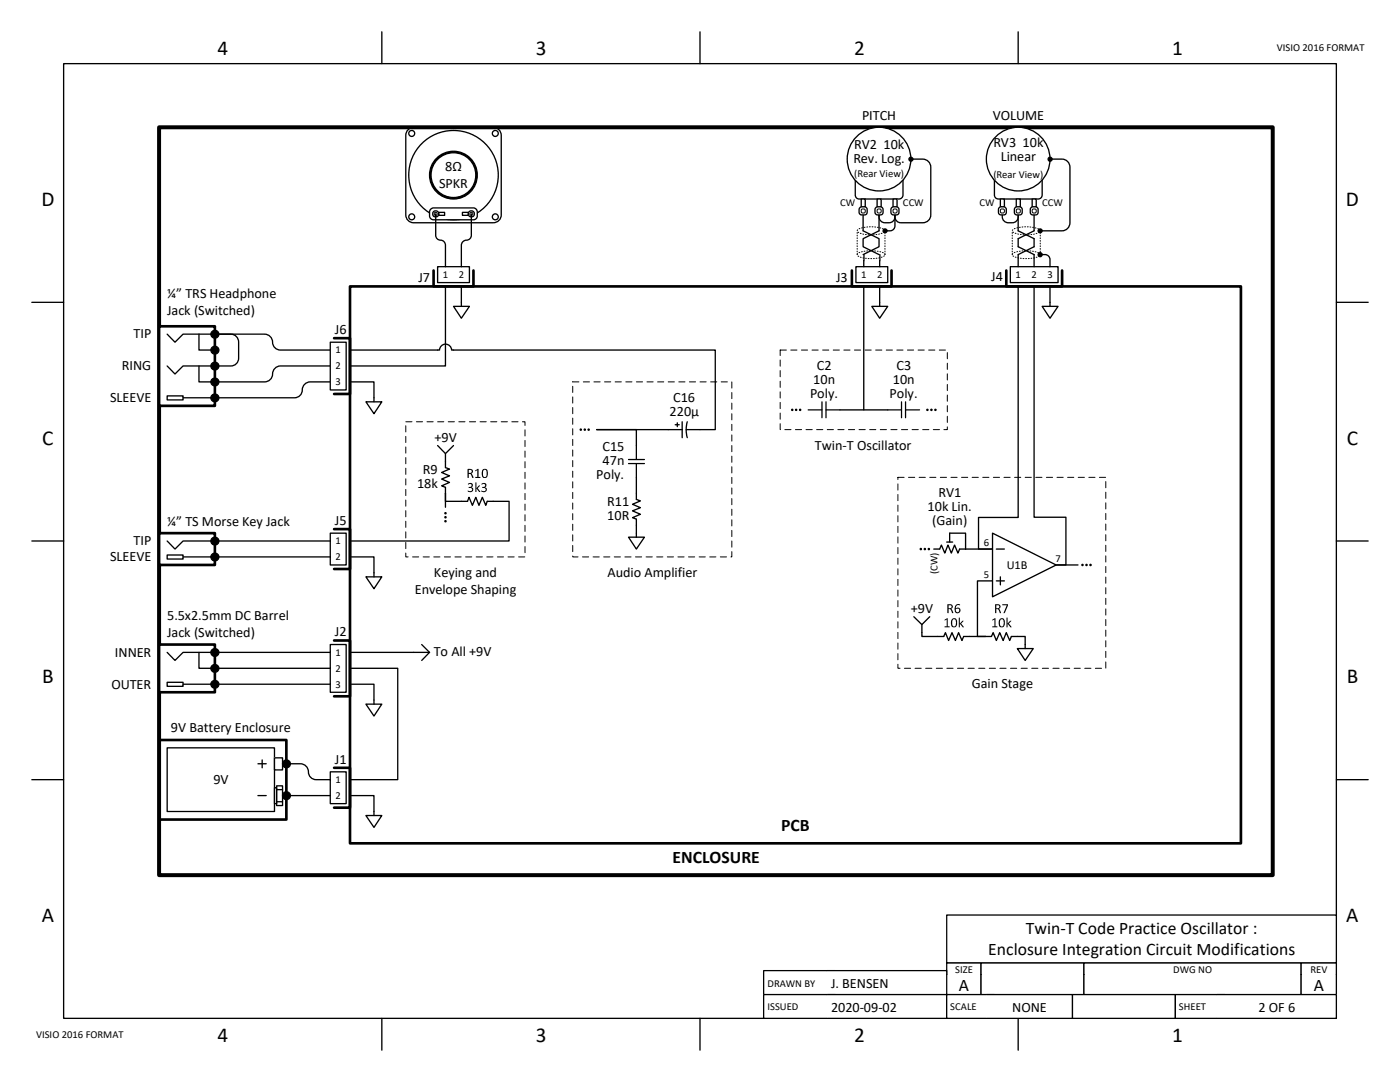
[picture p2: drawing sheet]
<svg xmlns="http://www.w3.org/2000/svg" width="279mm" height="216mm" viewBox="0 0 279 216" stroke-linecap="round" stroke-linejoin="round" font-family="sans-serif">
<g fill="none" stroke="#000" stroke-width=".26">
<path d="M12.7 12.7h254v190.5h-254zM76.2 6.3v6.4M139.7 6.3v6.4M203.2 6.3v6.4M6.3 60.3h6.4M266.7 60.3h6.3M6.3 107.9h6.4M266.7 107.9h6.3M6.3 155.6h6.4M266.7 155.6h6.3M76.2 203.2v6.3M139.7 203.2v6.3"/>
<path d="M203.2 203.2v6.3"/>
</g>
<path d="M188.9 192.1h6.9v2.4h-6.9z" fill-rule="evenodd" fill="#fff"/>
<path d="M188.9 194.5v-2.4h6.9v2.4" fill="none" stroke="#000" stroke-width=".25"/>
<path d="M195.8 192.1h20.5v2.4h-20.5z" fill-rule="evenodd" fill="#fff"/>
<path d="M195.8 194.5v-2.4h20.5v2.4" fill="none" stroke="#000" stroke-width=".25"/>
<path d="M216.3 192.1h43.4v2.4h-43.4z" fill-rule="evenodd" fill="#fff"/>
<path d="M216.3 194.5v-2.4h43.4v2.4" fill="none" stroke="#000" stroke-width=".25"/>
<path d="M259.7 192.1h7v2.4h-7z" fill-rule="evenodd" fill="#fff"/>
<path d="M259.7 194.5v-2.4h7v2.4" fill="none" stroke="#000" stroke-width=".25"/>
<path d="M152.4 193.7h14.3v4.8h-14.3z" fill-rule="evenodd" fill="#fff"/>
<path d="M166.7 193.7h-14.3v4.8h14.3" fill="none" stroke="#000" stroke-width=".25"/>
<path d="M165.1 193.7h23.8v4.8h-23.8z" fill-rule="evenodd" fill="#fff"/>
<path d="M165.1 193.7h23.8v4.8h-23.8" fill="none" stroke="#000" stroke-width=".25"/>
<path d="M188.9 194.5h6.9v4h-6.9z" fill-rule="evenodd" fill="#fff"/>
<path d="M188.9 194.5v4h6.9v-4" fill="none" stroke="#000" stroke-width=".25"/>
<path d="M195.8 194.5h20.5v4h-20.5z" fill-rule="evenodd" fill="#fff"/>
<path d="M195.8 194.5v4h20.5v-4" fill="none" stroke="#000" stroke-width=".25"/>
<path d="M216.3 194.5h43.4v4h-43.4z" fill-rule="evenodd" fill="#fff"/>
<path d="M216.3 194.5v4h43.4v-4" fill="none" stroke="#000" stroke-width=".25"/>
<path d="M259.7 194.5h7v4h-7z" fill-rule="evenodd" fill="#fff"/>
<path d="M259.7 194.5v4h7v-4" fill="none" stroke="#000" stroke-width=".25"/>
<path d="M152.4 198.5h14.3v4.7h-14.3z" fill-rule="evenodd" fill="#fff"/>
<path d="M166.7 198.5h-14.3v4.7h14.3" fill="none" stroke="#000" stroke-width=".25"/>
<path d="M165.1 198.5h23.8v4.7h-23.8z" fill-rule="evenodd" fill="#fff"/>
<path d="M165.1 198.5h23.8v4.7h-23.8" fill="none" stroke="#000" stroke-width=".25"/>
<path d="M188.9 198.5h9.6v4.7h-9.6z" fill-rule="evenodd" fill="#fff"/>
<path d="M198.5 198.5h-9.6v4.7h9.6" fill="none" stroke="#000" stroke-width=".25"/>
<path d="M196.8 198.5h17.2v4.7h-17.2z" fill-rule="evenodd" fill="#fff"/>
<path d="M196.8 198.5h17.2v4.7h-17.2" fill="none" stroke="#000" stroke-width=".25"/>
<path d="M214 198.5h20.6v4.7h-20.6z" fill-rule="evenodd" fill="#fff"/>
<path d="M214 198.5h20.6v4.7h-20.6z" fill="none" stroke="#000" stroke-width=".25"/>
<path d="M234.6 198.5h9.9v4.7h-9.9z" fill-rule="evenodd" fill="#fff"/>
<path d="M244.5 198.5h-9.9v4.7h9.9" fill="none" stroke="#000" stroke-width=".25"/>
<path d="M242.9 198.5h23.8v4.7h-23.8z" fill-rule="evenodd" fill="#fff"/>
<path d="M242.9 198.5h23.8v4.7h-23.8" fill="none" stroke="#000" stroke-width=".25"/>
<path d="M188.9 182.6h77.8v9.5h-77.8z" fill-rule="evenodd" fill="#fff"/>
<path d="M188.9 182.6h77.8v9.5h-77.8z" fill="none" stroke="#000" stroke-width=".25"/>
<path d="M69.8 57.1h177.8v111.2h-177.8z" fill="none" stroke="#000" stroke-width=".53"/>
<path d="M31.7 25.4h222.3v149.2h-222.3z" fill="none" stroke="#000" stroke-width=".79"/>
<path d="M42.9 66.7h9.9a1.61 1.61 0 0 1 1.6 1.6 1.56 1.56 0 0 0 1.6 1.5h9.9M65.9 76.2h-4a1.79 1.79 0 0 0-1.7 2.1 1.53 1.53 0 0 1-1.4 1.1h-15.9M65.9 73h-9.9a1.82 1.82 0 0 0-1.7 2.1 1.59 1.59 0 0 1-1.5 1.1h-9.9" fill="none" stroke="#000" stroke-width=".26"/>
<path d="M31.7 65.1h11.2v15.9h-11.2z" fill-rule="evenodd" fill="#fff"/>
<path d="M31.7 65.1h11.2v15.9h-11.2z" fill="none" stroke="#000" stroke-width=".53"/>
<path d="M33.4 66.7l1.5 1.6 1.6-1.6h6.4M33.4 73l1.5 1.6 1.6-1.6h6.4M39.7 66.7v3.1h3.2M39.7 73v3.2h3.2" fill="none" stroke="#000" stroke-width=".26"/>
<path d="M33.4 79h3.1v.8h-3.1z" fill-rule="evenodd" fill="#fff"/>
<path d="M33.4 79h3.1v.8h-3.1zM36.5 79.4h6.4M69.8 76.2h4.8v3.2" fill="none" stroke="#000" stroke-width=".26"/>
<g fill="#000">
<circle cx="42.9" cy="76.2" r=".79"/>
<circle cx="42.9" cy="79.4" r=".79"/>
<circle cx="42.9" cy="69.9" r=".79"/>
<circle cx="42.9" cy="73.1" r=".79"/>
<circle cx="42.9" cy="66.7" r=".79"/>
</g>
<g fill="none" stroke="#000" stroke-width=".25">
<circle cx="42.9" cy="76.2" r=".79"/>
<circle cx="42.9" cy="79.4" r=".79"/>
<circle cx="42.9" cy="69.9" r=".79"/>
<circle cx="42.9" cy="73.1" r=".79"/>
<circle cx="42.9" cy="66.7" r=".79"/>
</g>
<path d="M73 80.2h3.2l-1.6 2.3z" fill="#fff"/>
<g fill="none" stroke="#000" stroke-width=".26">
<path d="M81.6 25.7l.9-.3h15.9a1.61 1.61 0 0 1 1.6 1.6v15.9a1.57 1.57 0 0 1-1.6 1.5h-15.9a1.56 1.56 0 0 1-1.5-1.5v-15.9l.1-.5zM88.9 57.1v15.9h-19.1M42.9 66.7h3.2a1.57 1.57 0 0 1 1.5 1.6v3.2a1.54 1.54 0 0 1-1.5 1.5h-3.2M69.8 69.8h17.9a1.21 1.21 0 0 1 1.2-1.1 1.21 1.21 0 0 1 1.2 1.1h52.6v15.9h-3M74.6 79.4v.8M73 80.2h3.2l-1.6 2.3z"/>
<circle cx="90.5" cy="34.9" r="4.8"/>
<circle cx="90.5" cy="35" r="8.9"/>
</g>
<circle cx="90.5" cy="34.9" r="4.8" fill="#000"/>
<circle cx="90.5" cy="34.9" r="4.5" fill="#fff"/>
<circle cx="90.5" cy="34.9" r="4.5" fill="none" stroke="#000" stroke-width=".26"/>
<circle cx="82.2" cy="43.3" r=".6" fill="#fff"/>
<circle cx="82.2" cy="43.3" r=".6" fill="none" stroke="#000" stroke-width=".26"/>
<circle cx="82.2" cy="26.6" r=".59" fill="#fff"/>
<circle cx="82.2" cy="26.6" r=".59" fill="none" stroke="#000" stroke-width=".26"/>
<circle cx="98.8" cy="43.3" r=".6" fill="#fff"/>
<circle cx="98.8" cy="43.3" r=".6" fill="none" stroke="#000" stroke-width=".26"/>
<circle cx="98.8" cy="26.6" r=".59" fill="#fff"/>
<circle cx="98.8" cy="26.6" r=".59" fill="none" stroke="#000" stroke-width=".26"/>
<path d="M86 41.7l.5-.2h8a.8 .8 0 0 1 .7 .8v.8a.76 .76 0 0 1-.7 .8h-8a.8 .8 0 0 1-.8-.8v-.8z" fill-rule="evenodd" fill="#fff"/>
<path d="M86 41.7l.5-.2h8a.8 .8 0 0 1 .7 .8v.8a.76 .76 0 0 1-.7 .8h-8a.8 .8 0 0 1-.8-.8v-.8z" fill="none" stroke="#000" stroke-width=".26"/>
<path d="M87.5 42.4h1.2v.6h-1.2z" fill-rule="evenodd" fill="#fff"/>
<path d="M87.5 42.4h1.2v.6h-1.2z" fill="none" stroke="#000" stroke-width=".26"/>
<circle cx="87" cy="42.7" r=".61" fill="#fff"/>
<circle cx="87" cy="42.7" r=".61" fill="none" stroke="#000" stroke-width=".26"/>
<circle cx="87" cy="42.7" r=".31" fill="#fff"/>
<circle cx="87" cy="42.7" r=".31" fill="none" stroke="#000" stroke-width=".2"/>
<path d="M92.3 42.4h1.2v.6h-1.2z" fill-rule="evenodd" fill="#fff"/>
<path d="M92.3 42.4h1.2v.6h-1.2z" fill="none" stroke="#000" stroke-width=".26"/>
<circle cx="94.1" cy="42.7" r=".6" fill="#fff"/>
<circle cx="94.1" cy="42.7" r=".6" fill="none" stroke="#000" stroke-width=".26"/>
<circle cx="94.1" cy="42.7" r=".3" fill="#fff"/>
<circle cx="94.1" cy="42.7" r=".3" fill="none" stroke="#000" stroke-width=".2"/>
<path d="M87.3 53.2h6.4v3.2h-6.4z" fill-rule="evenodd" fill="#fff"/>
<path d="M87.3 53.2h6.4v3.2h-6.4z" fill="none" stroke="#000" stroke-width=".26"/>
<path d="M86.5 54v3.1h8v-3.1" fill="none" stroke="#000" stroke-width=".53"/>
<path d="M90.5 61.1h3.2l-1.6 2.4z" fill="#fff"/>
<path d="M87 42.7v4.2a1.13 1.13 0 0 0 1.3 1.1l.5 .5 .1 .4v4.3M92.1 57.1v4M94.1 42.7v4.2a1.13 1.13 0 0 1-1.4 1.1l-.5 .5-.1 .4v4.3M90.5 61.1h3.2l-1.6 2.4z" fill="none" stroke="#000" stroke-width=".26"/>
<path d="M65.9 68.3h3.2v9.5h-3.2z" fill-rule="evenodd" fill="#fff"/>
<path d="M65.9 68.3h3.2v9.5h-3.2zM127 98.4v1.3l.8 .2-1.6 .7 1.6 .7-1.6 .6 1.6 .7-1.6 .7 .8 .3v1.2M133.3 85.7h2.8M134.7 84.8h.9M135.2 84.4v.7M136.1 84.2v3.1M136.9 85.7h2.8M137.2 84.2l-.3 1.5 .3 1.6" fill="none" stroke="#000" stroke-width=".26"/>
<path d="M66.7 67.5h3.1v11.1h-3.1" fill="none" stroke="#000" stroke-width=".53"/>
<path d="M125.4 91.7h3.2M125.4 92.5h3.2M127 88.9v2.8M127 92.5v2.7" fill="none" stroke="#000" stroke-width=".25"/>
<path d="M125.4 107.2h3.2l-1.6 2.4z" fill="#fff"/>
<path d="M127 95.2v3.2M133.3 85.7h-14.2h7.9v3.2M125.4 107.2h3.2l-1.6 2.4zM127 104.8v2.4" fill="none" stroke="#000" stroke-width=".26"/>
<g fill="#000">
<path d="M115.8 85.6h.2v.2h-.2z" fill-rule="evenodd"/>
<path d="M116.6 85.6h.2v.2h-.2z" fill-rule="evenodd"/>
<path d="M117.4 85.6h.2v.2h-.2z" fill-rule="evenodd"/>
</g>
<path d="M115.8 85.6h.2v.2h-.2zM116.6 85.6h.2v.2h-.2zM117.4 85.6h.2v.2h-.2z" fill="none" stroke="#000" stroke-width=".25"/>
<path d="M114.3 76.2h31.7v34.9h-31.7z" fill="none" stroke="#000" stroke-width=".2" stroke-dasharray="1.2 .9"/>
<path d="M170.8 53.2h6.4v3.2h-6.4z" fill-rule="evenodd" fill="#fff"/>
<path d="M170.8 53.2h6.4v3.2h-6.4zM175.4 42.1v1.2a1.42 1.42 0 0 0 2 1.1 1.16 1.16 0 0 0 1.2-1.1v-1.2" fill="none" stroke="#000" stroke-width=".26"/>
<path d="M170 54v3.1h7.9v-3.1" fill="none" stroke="#000" stroke-width=".53"/>
<path d="M174 61.1h3.2l-1.6 2.4z" fill="#fff"/>
<path d="M172.4 57.1v24.7M175.6 57.1v4M174 61.1h3.2l-1.6 2.4zM167.6 81.8h9.6" fill="none" stroke="#000" stroke-width=".26"/>
<g fill="none" stroke="#000" stroke-width=".25">
<path d="M158 81.7h.2v.2h-.2zM158.8 81.7h.2v.2h-.2zM159.6 81.7h.2v.2h-.2zM161.3 81.8h2.7M164 80.2v3.2M164.8 80.2v3.2M164.8 81.8h2.8M177.2 81.8h2.7M179.9 80.2v3.2M180.7 81.8h2.8M180.7 80.2v3.2M185 81.7h.2v.2h-.2z"/>
<path d="M185.8 81.7h.2v.2h-.2zM186.6 81.7h.2v.2h-.2z"/>
</g>
<g fill="#000">
<path d="M158 81.7h.2v.2h-.2z" fill-rule="evenodd"/>
<path d="M158.8 81.7h.2v.2h-.2z" fill-rule="evenodd"/>
<path d="M159.6 81.7h.2v.2h-.2z" fill-rule="evenodd"/>
<path d="M185 81.7h.2v.2h-.2z" fill-rule="evenodd"/>
<path d="M185.8 81.7h.2v.2h-.2z" fill-rule="evenodd"/>
<path d="M186.6 81.7h.2v.2h-.2z" fill-rule="evenodd"/>
</g>
<path d="M155.7 69.8h33.4v15.9h-33.4z" fill="none" stroke="#000" stroke-width=".2" stroke-dasharray="1.2 .9"/>
<path d="M65.9 128.6h3.2v9.5h-3.2z" fill-rule="evenodd" fill="#fff"/>
<path d="M65.9 128.6h3.2v9.5h-3.2z" fill="none" stroke="#000" stroke-width=".26"/>
<path d="M66.7 127.8h3.1v11.1h-3.1" fill="none" stroke="#000" stroke-width=".53"/>
<path d="M65.9 154h3.2v6.4h-3.2z" fill-rule="evenodd" fill="#fff"/>
<path d="M33.4 149.2h21.4v12.7h-21.4zM57.1 152.4h2.8a1.79 1.79 0 0 1 1.7 2.1 1.53 1.53 0 0 0 1.5 1.1h2.8M57.1 158.7h8.8M65.9 154h3.2v6.4h-3.2z" fill="none" stroke="#000" stroke-width=".26"/>
<path d="M31.7 147.7h25.4v15.8h-25.4zM66.7 153.2h3.1v8h-3.1" fill="none" stroke="#000" stroke-width=".53"/>
<path d="M54.8 151.2h1.6v2.4h-1.6z" fill-rule="evenodd" fill="#fff"/>
<path d="M54.8 151.2h1.6v2.4h-1.6z" fill="none" stroke="#000" stroke-width=".26"/>
<path d="M55.2 156.8h1.2v3.9h-1.2z" fill-rule="evenodd" fill="#fff"/>
<path d="M55.2 156.8h1.2v3.9h-1.2zM55.2 157.6h1.2M55.2 160h1.2" fill="none" stroke="#000" stroke-width=".26"/>
<path d="M54.8 157.2h.4v3.2h-.4z" fill-rule="evenodd" fill="#fff"/>
<path d="M42.9 136.5h23M42.9 133.3h23M42.9 130.2h23M51.5 152.4h1.6M51.5 158.7h1.6M52.3 151.6v1.6M54.8 157.2h.4v3.2h-.4z" fill="none" stroke="#000" stroke-width=".26"/>
<g fill="#000">
<circle cx="57.2" cy="158.8" r=".78"/>
<circle cx="57.2" cy="152.4" r=".78"/>
</g>
<g fill="none" stroke="#000" stroke-width=".25">
<circle cx="57.2" cy="158.8" r=".78"/>
<circle cx="57.2" cy="152.4" r=".78"/>
</g>
<path d="M73 162.7h3.2l-1.6 2.4z" fill="#fff"/>
<path d="M69.8 133.3h9.6v22.3h-9.6M69.8 158.7h4.8v4M73 162.7h3.2l-1.6 2.4z" fill="none" stroke="#000" stroke-width=".26"/>
<path d="M73 140.5h3.2l-1.6 2.4z" fill="#fff"/>
<path d="M69.8 136.5h4.8v4M69.8 130.2h15.9M84.2 128.6l1.5 1.6-1.5 1.6M73 140.5h3.2l-1.6 2.4z" fill="none" stroke="#000" stroke-width=".26"/>
<path d="M31.7 128.6h11.2v9.5h-11.2z" fill-rule="evenodd" fill="#fff"/>
<path d="M31.7 128.6h11.2v9.5h-11.2z" fill="none" stroke="#000" stroke-width=".53"/>
<path d="M33.4 130.2l1.5 1.6 1.6-1.6h6.4M39.7 130.2v3.1h3.2" fill="none" stroke="#000" stroke-width=".26"/>
<path d="M33.4 136.1h3.1v.8h-3.1z" fill-rule="evenodd" fill="#fff"/>
<path d="M33.4 136.1h3.1v.8h-3.1zM36.5 136.5h6.4" fill="none" stroke="#000" stroke-width=".26"/>
<g fill="#000">
<circle cx="42.9" cy="136.6" r=".79"/>
<circle cx="42.9" cy="130.2" r=".79"/>
<circle cx="42.9" cy="133.4" r=".79"/>
</g>
<g fill="none" stroke="#000" stroke-width=".25">
<circle cx="42.9" cy="136.6" r=".79"/>
<circle cx="42.9" cy="130.2" r=".79"/>
<circle cx="42.9" cy="133.4" r=".79"/>
</g>
<path d="M201.6 53.2h9.6v3.2h-9.6z" fill-rule="evenodd" fill="#fff"/>
<path d="M201.6 53.2h9.6v3.2h-9.6zM203.2 50.8v2.4M206.4 50.8v2.4" fill="none" stroke="#000" stroke-width=".26"/>
<path d="M200.8 54v3.1h11.2v-3.1" fill="none" stroke="#000" stroke-width=".53"/>
<path d="M65.9 106.4h3.2v6.3h-3.2z" fill-rule="evenodd" fill="#fff"/>
<path d="M65.9 106.4h3.2v6.3h-3.2z" fill="none" stroke="#000" stroke-width=".26"/>
<path d="M66.7 105.6h3.1v7.9h-3.1" fill="none" stroke="#000" stroke-width=".53"/>
<path d="M31.7 106.4h11.2v6.3h-11.2z" fill-rule="evenodd" fill="#fff"/>
<path d="M31.7 106.4h11.2v6.3h-11.2z" fill="none" stroke="#000" stroke-width=".53"/>
<path d="M33.4 107.9l1.5 1.7 1.6-1.7h6.4" fill="none" stroke="#000" stroke-width=".26"/>
<path d="M33.4 110.7h3.1v.8h-3.1z" fill-rule="evenodd" fill="#fff"/>
<path d="M33.4 110.7h3.1v.8h-3.1zM36.5 111.1h29.4M42.9 107.9h23M69.8 111.1h4.8v3.2" fill="none" stroke="#000" stroke-width=".26"/>
<g fill="#000">
<circle cx="42.9" cy="111.2" r=".79"/>
<circle cx="42.9" cy="108" r=".79"/>
</g>
<g fill="none" stroke="#000" stroke-width=".25">
<circle cx="42.9" cy="111.2" r=".79"/>
<circle cx="42.9" cy="108" r=".79"/>
</g>
<path d="M73 115.1h3.2l-1.6 2.4z" fill="#fff"/>
<path d="M200 42.1v1.2a1.19 1.19 0 0 0 1.3 1.1 1.53 1.53 0 0 0 1.8-.8l.1-1.5M203.2 57.1v46.2h-7.9v6.3h2.8M206.4 57.1v46.1h6.3v9.5h-1.9M87.3 88.9l1.6 1.6M88.9 98.4v1.6h4.4l.3-.8 .7 1.6 .7-1.6 .6 1.6 .7-1.6 .6 1.6 .3-.8h4.4v7.9h-31.8M90.5 88.9l-1.6 1.6v2.8l.8 .3-1.6 .7 1.6 .7-1.6 .6 1.6 .7-1.6 .6 .8 .3v4M73 115.1h3.2l-1.6 2.4zM74.6 114.3v.8" fill="none" stroke="#000" stroke-width=".26"/>
<g fill="#000">
<path d="M93.4 96.5a.5 .5 0 0 1 .8 0 .5 .5 0 0 1-.2 .7 .54 .54 0 0 1 .3 .8 .54 .54 0 0 1-.8 .2l-.2-.1v-.2a.49 .49 0 0 0 .6 .1 .49 .49 0 0 0 .3-.5l-.6-.1v-.2a.36 .36 0 0 0 .5-.2 .36 .36 0 0 0-.2-.5 .36 .36 0 0 0-.5 .2zM94.9 96.3h.2v1.1l.5-.5h.2l-.5 .5 .6 .8h-.3l-.5-.7v.7h-.2zM96.1 96.5a.5 .5 0 0 1 .8 0 .5 .5 0 0 1-.2 .7 .54 .54 0 0 1 .4 .8 .54 .54 0 0 1-.9 .2l-.1-.1v-.2a.49 .49 0 0 0 .5 .1 .49 .49 0 0 0 .3-.5l-.6-.1v-.2a.36 .36 0 0 0 .5-.2 .36 .36 0 0 0-.2-.5 .36 .36 0 0 0-.5 .2z"/>
<path d="M93.3 93.6h.5a.49 .49 0 0 1 .6 .3 .49 .49 0 0 1-.3 .6l.4 .9-.3-.1-.3-.7h-.3v.7h-.3zM93.6 93.8v.6h.2a.31 .31 0 0 0 .3-.4 .31 .31 0 0 0-.4-.2zM94.8 93.9l.5-.3h.2v1.6h.3v.2h-.9v-.2h.3v-1.4l-.3 .2zM96.4 93.7a.65 .65 0 0 1 .8 0 .65 .65 0 0 1 .2 .7 .66 .66 0 0 1-.3 .9 .66 .66 0 0 1-.8-.1l-.2-.9zM96.6 93.8l-.2 .5a.56 .56 0 0 0 .4 .9 1.02 1.02 0 0 0 0-1.5z"/>
</g>
<g fill="#000">
<path d="M88.8 102.3h.2v.2h-.2z" fill-rule="evenodd"/>
<path d="M88.8 103.1h.2v.2h-.2z" fill-rule="evenodd"/>
<path d="M88.8 103.9h.2v.2h-.2z" fill-rule="evenodd"/>
</g>
<path d="M88.8 102.3h.2v.2h-.2zM88.8 103.1h.2v.2h-.2zM88.8 103.9h.2v.2h-.2z" fill="none" stroke="#000" stroke-width=".25"/>
<path d="M81 84.2h23.8v26.9h-23.8z" fill="none" stroke="#000" stroke-width=".2" stroke-dasharray="1.2 .9"/>
<path d="M208 61.1h3.2l-1.7 2.4z" fill="#fff"/>
<path d="M181.8 31.7h2.3a1.61 1.61 0 0 1 1.7 1.7v9.5a1.57 1.57 0 0 1-1.7 1.5h-4.3a1.18 1.18 0 0 1-1.2-1.1v-1.2v3a.98 .98 0 0 1-1 1h-1M209.5 31.7h2.5a1.59 1.59 0 0 1 1.5 1.7v11a1.6 1.6 0 0 1-1.5 1.7h-4.4M172.3 42.1v4l3.1 1.5v1.6l-3.1 1.6M172.4 50.8v2.4M175.4 42.1v4l-3.1 1.5v1.6l3.1 1.6M175.6 50.8v2.4M203.2 42.1v4l3.2 1.5v1.6l-3.2 1.6M206.4 42.1v4l-3.2 1.5v1.6l3.2 1.6M207.6 50.8h1a.99 .99 0 0 1 .9 1v1.4M209.5 57.1v4M208 61.1h3.2l-1.7 2.4z" fill="none" stroke="#000" stroke-width=".26"/>
<path d="M171.1 50.8v-4.7M171.2 45.9a6.3 6.3 0 0 1 5.3 0l.1 .2a3.1 3.1 0 0 1-2.7 .8l-1.5-.2a1.53 1.53 0 0 1-1.3-.6zM171.2 50.6a6.7 6.7 0 0 1 5.3 0l.1 .2a2.96 2.96 0 0 1-2.7 .8h-.8a2.47 2.47 0 0 1-2-.8zM176.6 50.8v-4.7M202 50.8v-4.7M202.1 45.9a6.4 6.4 0 0 1 5.4 0l.1 .2a3.2 3.2 0 0 1-2.8 .8l-1.4-.2a1.57 1.57 0 0 1-1.4-.6zM202.1 50.6a6.8 6.8 0 0 1 5.4 0l.1 .2a3.1 3.1 0 0 1-2.8 .8h-.7a2.54 2.54 0 0 1-2.1-.8zM207.6 50.8v-4.7" fill="none" stroke="#000" stroke-width=".2" stroke-dasharray=".2 .4"/>
<g fill="#000">
<circle cx="176.6" cy="46.1" r=".39"/>
<circle cx="207.6" cy="46.1" r=".4"/>
<circle cx="207.6" cy="50.8" r=".41"/>
</g>
<g fill="none" stroke="#000" stroke-width=".25">
<circle cx="176.6" cy="46.1" r=".39"/>
<circle cx="207.6" cy="46.1" r=".4"/>
<circle cx="207.6" cy="50.8" r=".41"/>
</g>
<path d="M170.9 34.4l.5-.2h8a.8 .8 0 0 1 .8 .7v4a.8 .8 0 0 1-.8 .8h-8a.77 .77 0 0 1-.7-.8v-4z" fill-rule="evenodd" fill="#fff"/>
<path d="M170.9 34.4l.5-.2h8a.8 .8 0 0 1 .8 .7v4a.8 .8 0 0 1-.8 .8h-8a.77 .77 0 0 1-.7-.8v-4z" fill="none" stroke="#000" stroke-width=".26"/>
<circle cx="175.4" cy="31.8" r="6.4" fill="#fff"/>
<circle cx="175.4" cy="31.8" r="6.4" fill="none" stroke="#000" stroke-width=".26"/>
<path d="M171.9 39.7h.8v1.6h-.8z" fill-rule="evenodd" fill="#fff"/>
<path d="M171.9 39.7h.8v1.6h-.8z" fill="none" stroke="#000" stroke-width=".26"/>
<circle cx="172.3" cy="42.1" r=".88" fill="#fff"/>
<circle cx="172.3" cy="42.1" r=".88" fill="none" stroke="#000" stroke-width=".26"/>
<circle cx="172.3" cy="42.1" r=".44" fill="#fff"/>
<circle cx="172.3" cy="42.1" r=".44" fill="none" stroke="#000" stroke-width=".2"/>
<path d="M178.2 39.7h.8v1.6h-.8z" fill-rule="evenodd" fill="#fff"/>
<path d="M178.2 39.7h.8v1.6h-.8z" fill="none" stroke="#000" stroke-width=".26"/>
<circle cx="178.6" cy="42.1" r=".88" fill="#fff"/>
<circle cx="178.6" cy="42.1" r=".88" fill="none" stroke="#000" stroke-width=".26"/>
<circle cx="178.6" cy="42.1" r=".44" fill="#fff"/>
<circle cx="178.6" cy="42.1" r=".44" fill="none" stroke="#000" stroke-width=".2"/>
<path d="M175 39.7h.9v1.6h-.9z" fill-rule="evenodd" fill="#fff"/>
<path d="M175 39.7h.9v1.6h-.9z" fill="none" stroke="#000" stroke-width=".26"/>
<circle cx="175.5" cy="42.1" r=".88" fill="#fff"/>
<circle cx="175.5" cy="42.1" r=".88" fill="none" stroke="#000" stroke-width=".26"/>
<circle cx="175.5" cy="42.1" r=".44" fill="#fff"/>
<circle cx="175.5" cy="42.1" r=".44" fill="none" stroke="#000" stroke-width=".2"/>
<path d="M198.7 34.4l.6-.2h7.9a.77 .77 0 0 1 .8 .7v4a.78 .78 0 0 1-.8 .8h-7.9a.78 .78 0 0 1-.8-.8v-4z" fill-rule="evenodd" fill="#fff"/>
<path d="M198.7 34.4l.6-.2h7.9a.77 .77 0 0 1 .8 .7v4a.78 .78 0 0 1-.8 .8h-7.9a.78 .78 0 0 1-.8-.8v-4z" fill="none" stroke="#000" stroke-width=".26"/>
<circle cx="203.2" cy="31.8" r="6.3" fill="#fff"/>
<circle cx="203.2" cy="31.8" r="6.3" fill="none" stroke="#000" stroke-width=".26"/>
<path d="M199.6 39.7h.8v1.6h-.8z" fill-rule="evenodd" fill="#fff"/>
<path d="M199.6 39.7h.8v1.6h-.8z" fill="none" stroke="#000" stroke-width=".26"/>
<circle cx="200.1" cy="42.1" r=".86" fill="#fff"/>
<circle cx="200.1" cy="42.1" r=".86" fill="none" stroke="#000" stroke-width=".26"/>
<circle cx="200.1" cy="42.1" r=".44" fill="#fff"/>
<circle cx="200.1" cy="42.1" r=".44" fill="none" stroke="#000" stroke-width=".2"/>
<path d="M202.8 39.7h.8v1.6h-.8z" fill-rule="evenodd" fill="#fff"/>
<path d="M202.8 39.7h.8v1.6h-.8z" fill="none" stroke="#000" stroke-width=".26"/>
<circle cx="203.3" cy="42.1" r=".86" fill="#fff"/>
<circle cx="203.3" cy="42.1" r=".86" fill="none" stroke="#000" stroke-width=".26"/>
<circle cx="203.2" cy="42.1" r=".44" fill="#fff"/>
<circle cx="203.2" cy="42.1" r=".44" fill="none" stroke="#000" stroke-width=".2"/>
<path d="M206 39.7h.8v1.6h-.8z" fill-rule="evenodd" fill="#fff"/>
<path d="M206 39.7h.8v1.6h-.8z" fill="none" stroke="#000" stroke-width=".26"/>
<circle cx="206.4" cy="42.1" r=".86" fill="#fff"/>
<circle cx="206.4" cy="42.1" r=".86" fill="none" stroke="#000" stroke-width=".26"/>
<circle cx="206.4" cy="42.1" r=".44" fill="#fff"/>
<circle cx="206.4" cy="42.1" r=".44" fill="none" stroke="#000" stroke-width=".2"/>
<g fill="#000">
<path d="M215.9 112.6h.2v.2h-.2z" fill-rule="evenodd"/>
<path d="M216.8 112.6h.1v.2h-.1z" fill-rule="evenodd"/>
<circle cx="181.8" cy="31.8" r=".4"/>
<circle cx="209.6" cy="31.8" r=".4"/>
<circle cx="217.6" cy="112.7" r=".13"/>
</g>
<g fill="none" stroke="#000" stroke-width=".25">
<path d="M215.9 112.6h.2v.2h-.2zM216.8 112.6h.1v.2h-.1z"/>
<circle cx="181.8" cy="31.8" r=".4"/>
<circle cx="209.6" cy="31.8" r=".4"/>
<circle cx="217.6" cy="112.7" r=".13"/>
</g>
<path d="M210.8 112.7h4.3" fill="none" stroke="#000" stroke-width=".26"/>
<path d="M198.1 106.4l12.7 6.3-12.7 6.4z" fill="#fff"/>
<path d="M198.1 106.4l12.7 6.3-12.7 6.4z" fill="none" stroke="#000" stroke-width=".26"/>
<path d="M200.9 111.3h4.2v2.9h-4.2z" fill-rule="evenodd" fill="#fff"/>
<path d="M198.1 115.9h-3v11.1h1.6M198.8 109.6h1.6M198.8 115.9h1.6M199.6 115.1v1.6M187.2 127h1.1l.4-.8 .6 1.6 .7-1.6 .7 1.6 .6-1.6 .7 1.6 .3-.8h5.6l.3-.8 .6 1.6 .7-1.6 .7 1.6 .6-1.6 .7 1.6 .3-.8h1.2" fill="none" stroke="#000" stroke-width=".26"/>
<g fill="#000">
<path d="M188.5 123.7l.6-.3v1.6h.4v.2h-1v-.2h.4v-1.4l-.3 .2zM190 123.5a.64 .64 0 0 1 .8 0 .64 .64 0 0 1 .2 .8 .66 .66 0 0 1-.6 .9 .66 .66 0 0 1-.6-.9zM190.2 123.6l-.2 .5a.58 .58 0 0 0 .5 .9 .97 .97 0 0 0 0-1.4zM191.4 123.2l.2 .1v1.1l.5-.5h.2l-.5 .5 .5 .8h-.2l-.5-.7v.7h-.3z"/>
<path d="M189.1 120.6h.4a.49 .49 0 0 1 .6 .3 .49 .49 0 0 1-.3 .6l.4 .8h-.2l-.2-.6-.3-.2h-.2v.8h-.2zM189.3 120.8v.6h.2a.31 .31 0 0 0 .4-.3 .31 .31 0 0 0-.4-.3zM190.7 120.8l.6-.3 .3 .1v.2a.62 .62 0 0 0-.8 .6 .57 .57 0 0 1 .8 .2 .57 .57 0 0 1-.4 .8 .57 .57 0 0 1-.7-.6zM190.7 121.8a.35 .35 0 0 0 .7 0 .35 .35 0 0 0-.7 0z"/>
<path d="M198 123.7l.6-.3 .1 1.6h.3v.2h-1v-.2h.5v-1.4l-.4 .2zM199.5 123.5a.64 .64 0 0 1 .9 0 .64 .64 0 0 1 .1 .8 .66 .66 0 0 1-.6 .9 .66 .66 0 0 1-.6-.9zM199.7 123.6l-.1 .5a.58 .58 0 0 0 .4 .9 .97 .97 0 0 0 0-1.4zM200.9 123.2l.2 .1v1.1l.5-.5h.2l-.5 .5 .5 .8h-.2l-.5-.7v.7h-.2z"/>
<path d="M198.6 120.6h.5a.49 .49 0 0 1 .6 .3 .49 .49 0 0 1-.4 .6l.5 .8h-.3l-.2-.6-.3-.2h-.2v.8h-.2zM198.8 120.8v.6h.3a.31 .31 0 0 0 .3-.3 .31 .31 0 0 0-.3-.3zM200 120.6h1.2l-.7 1.7h-.3l.7-1.5h-.8z"/>
</g>
<path d="M203 129.4h3.2l-1.6 2.4z" fill="#fff"/>
<path d="M186.4 109.6h1.1l.4-.8 .7 1.6 .6-1.6 .7 1.6 .6-1.6 .7 1.6 .3-.8h6.6M188.9 108.2h1.2M189.5 108.2v-1.8h3.2v3.2M182.4 123.1l1.6 1.5M185.5 123.1l-1.5 1.5v2.4h3.2M203 129.4h3.2l-1.6 2.4zM203 127h1.6v2.4" fill="none" stroke="#000" stroke-width=".26"/>
<path d="M179.2 95.2h41.5v38.1h-41.5z" fill="none" stroke="#000" stroke-width=".2" stroke-dasharray="1.2 .9"/>
<g fill="#000">
<path d="M184.5 109.5h.2v.2h-.2z" fill-rule="evenodd"/>
<path d="M185.3 109.5h.2v.2h-.2z" fill-rule="evenodd"/>
<circle cx="183.8" cy="109.6" r=".13"/>
</g>
<g fill="none" stroke="#000" stroke-width=".25">
<path d="M184.5 109.5h.2v.2h-.2zM185.3 109.5h.2v.2h-.2z"/>
<circle cx="183.8" cy="109.6" r=".13"/>
</g>
<g font-size="4.2">
<text x="43.4" y="11">4</text>
<text x="106.9" y="11">3</text>
<text x="170.4" y="11">2</text>
<text x="233.9" y="11">1</text>
<text x="8.3" y="41.1">D</text>
<text x="268.6" y="41.1">D</text>
<text x="8.4" y="88.7">C</text>
<text x="268.8" y="88.7">C</text>
<text x="8.4" y="136.4">B</text>
<text x="268.8" y="136.4">B</text>
<text x="8.3" y="184">A</text>
<text x="268.7" y="184">A</text>
<text x="43.4" y="207.9">4</text>
<text x="106.9" y="207.9">3</text>
<text x="170.4" y="207.9">2</text>
<text x="233.9" y="207.9">1</text>
</g>
<g font-size="3.5">
<text x="155.9" y="165.9">PCB</text>
<text x="134.2" y="172.2">ENCLOSURE</text>
<text x="197.2" y="190.5">Enclosure Integration Circuit Modifications</text>
<text x="204.7" y="186.3">Twin-T Code Practice Oscillator :</text>
<text x="191.3" y="197.7">A</text>
<text x="262.2" y="197.7">A</text>
</g>
<g font-size="2.8">
<text x="172" y="23.9">PITCH</text>
<text x="198.1" y="23.9">VOLUME</text>
<text x="170.5" y="29.7">RV2 10k</text>
<text x="198.2" y="29.4">RV3 10k</text>
<text x="88.9" y="34.1">8Ω</text>
<text x="170.3" y="32.5">Rev. Log.</text>
<text x="199.7" y="32.2">Linear</text>
<text x="87.6" y="37.5">SPKR</text>
<text x="33.4" y="59.5">¼” TRS Headphone</text>
<text x="83.5" y="56.3">J7</text>
<text x="166.9" y="56.3">J3</text>
<text x="197.8" y="56.1">J4</text>
<text x="33.4" y="62.9">Jack (Switched)</text>
<text x="26.7" y="67.4">TIP</text>
<text x="66.8" y="66.6">J6</text>
<text x="24.3" y="73.8">RING</text>
<text x="162.3" y="76.5">10n</text>
<text x="163" y="73.7">C2</text>
<text x="178.2" y="76.5">10n</text>
<text x="178.9" y="73.7">C3</text>
<text x="22" y="80.1">SLEEVE</text>
<text x="133.6" y="83.1">220μ</text>
<text x="134.4" y="80.3">C16</text>
<text x="161.7" y="79.4">Poly.</text>
<text x="177.5" y="79.4">Poly.</text>
<text x="86.7" y="88.2">+9V</text>
<text x="162.6" y="89.7">Twin-T Oscillator</text>
<text x="84.4" y="94.6">R9</text>
<text x="119" y="95.6">Poly.</text>
<text x="120.2" y="90">C15</text>
<text x="120.3" y="92.8">47n</text>
<text x="83.2" y="97.4">18k</text>
<text x="121.2" y="100.9">R11</text>
<text x="185.1" y="101.9">10k Lin.</text>
<text x="187.3" y="99.1">RV1</text>
<text x="33.4" y="104.9">¼” TS Morse Key Jack</text>
<text x="66.8" y="104.7">J5</text>
<text x="121.2" y="103.8">10R</text>
<text x="186.1" y="104.8">(Gain)</text>
<text x="22" y="111.9">SLEEVE</text>
<text x="26.7" y="108.7">TIP</text>
<text x="82.8" y="118.5">Envelope Shaping</text>
<text x="86.6" y="115.1">Keying and</text>
<text x="121.2" y="115.1">Audio Amplifier</text>
<text x="33.4" y="123.7">5.5x2.5mm DC Barrel</text>
<text x="181.8" y="122.4">+9V</text>
<text x="22.9" y="131.1">INNER</text>
<text x="33.4" y="127.1">Jack (Switched)</text>
<text x="66.8" y="127">J2</text>
<text x="86.6" y="130.9">To All +9V</text>
<text x="22.2" y="137.5">OUTER</text>
<text x="194" y="137.3">Gain Stage</text>
<text x="34.1" y="146.1">9V Battery Enclosure</text>
<text x="66.8" y="152.4">J1</text>
<text x="42.6" y="156.5">9V</text>
<text x="165.9" y="197.1">J. BENSEN</text>
<text x="165.9" y="201.8">2020-09-02</text>
<text x="202" y="201.8">NONE</text>
<text x="251.2" y="201.8">2 OF 6</text>
</g>
<text font-size="2.5" x="200.9" y="113.5">U1B</text>
<g font-size="2.1">
<text x="254.8" y="10.2">VISIO 2016 FORMAT</text>
<text x="170.5" y="35.3">(Rear View)</text>
<text x="198.2" y="35.5">(Rear View)</text>
<text x="167.7" y="41.1">CW</text>
<text x="180.2" y="41.1">CCW</text>
<text x="195.5" y="41.1">CW</text>
<text x="208" y="41.1">CCW</text>
<text x="88.4" y="55.5">1</text>
<text x="91.6" y="55.5">2</text>
<text x="171.9" y="55.5">1</text>
<text x="175" y="55.5">2</text>
<text x="202.7" y="55.5">1</text>
<text x="205.9" y="55.5">2</text>
<text x="209" y="55.5">3</text>
<text x="67" y="70.5">1</text>
<text x="67" y="73.7">2</text>
<text x="67" y="76.9">3</text>
<text x="67" y="108.6">1</text>
<text x="67" y="111.8">2</text>
<text x="196.3" y="108.9">6</text>
<text x="210.7" y="112.1">7</text>
<text x="187.1" y="114.5" transform="rotate(-90 187.1 114.5)">(CW)</text>
<text x="196.3" y="115.3">5</text>
<text x="67" y="130.9">1</text>
<text x="67" y="134">2</text>
<text x="67" y="137.2">3</text>
<text x="67" y="156.3">1</text>
<text x="67" y="159.4">2</text>
<text x="153.2" y="196.8">DRAWN BY</text>
<text x="190.6" y="194.1">SIZE</text>
<text x="234.1" y="194.1">DWG NO</text>
<text x="261.5" y="194.1">REV</text>
<text x="153.2" y="201.6">ISSUED</text>
<text x="189.7" y="201.6">SCALE</text>
<text x="235.3" y="201.6">SHEET</text>
<text x="7.2" y="207.1">VISIO 2016 FORMAT</text>
</g>
</svg>
